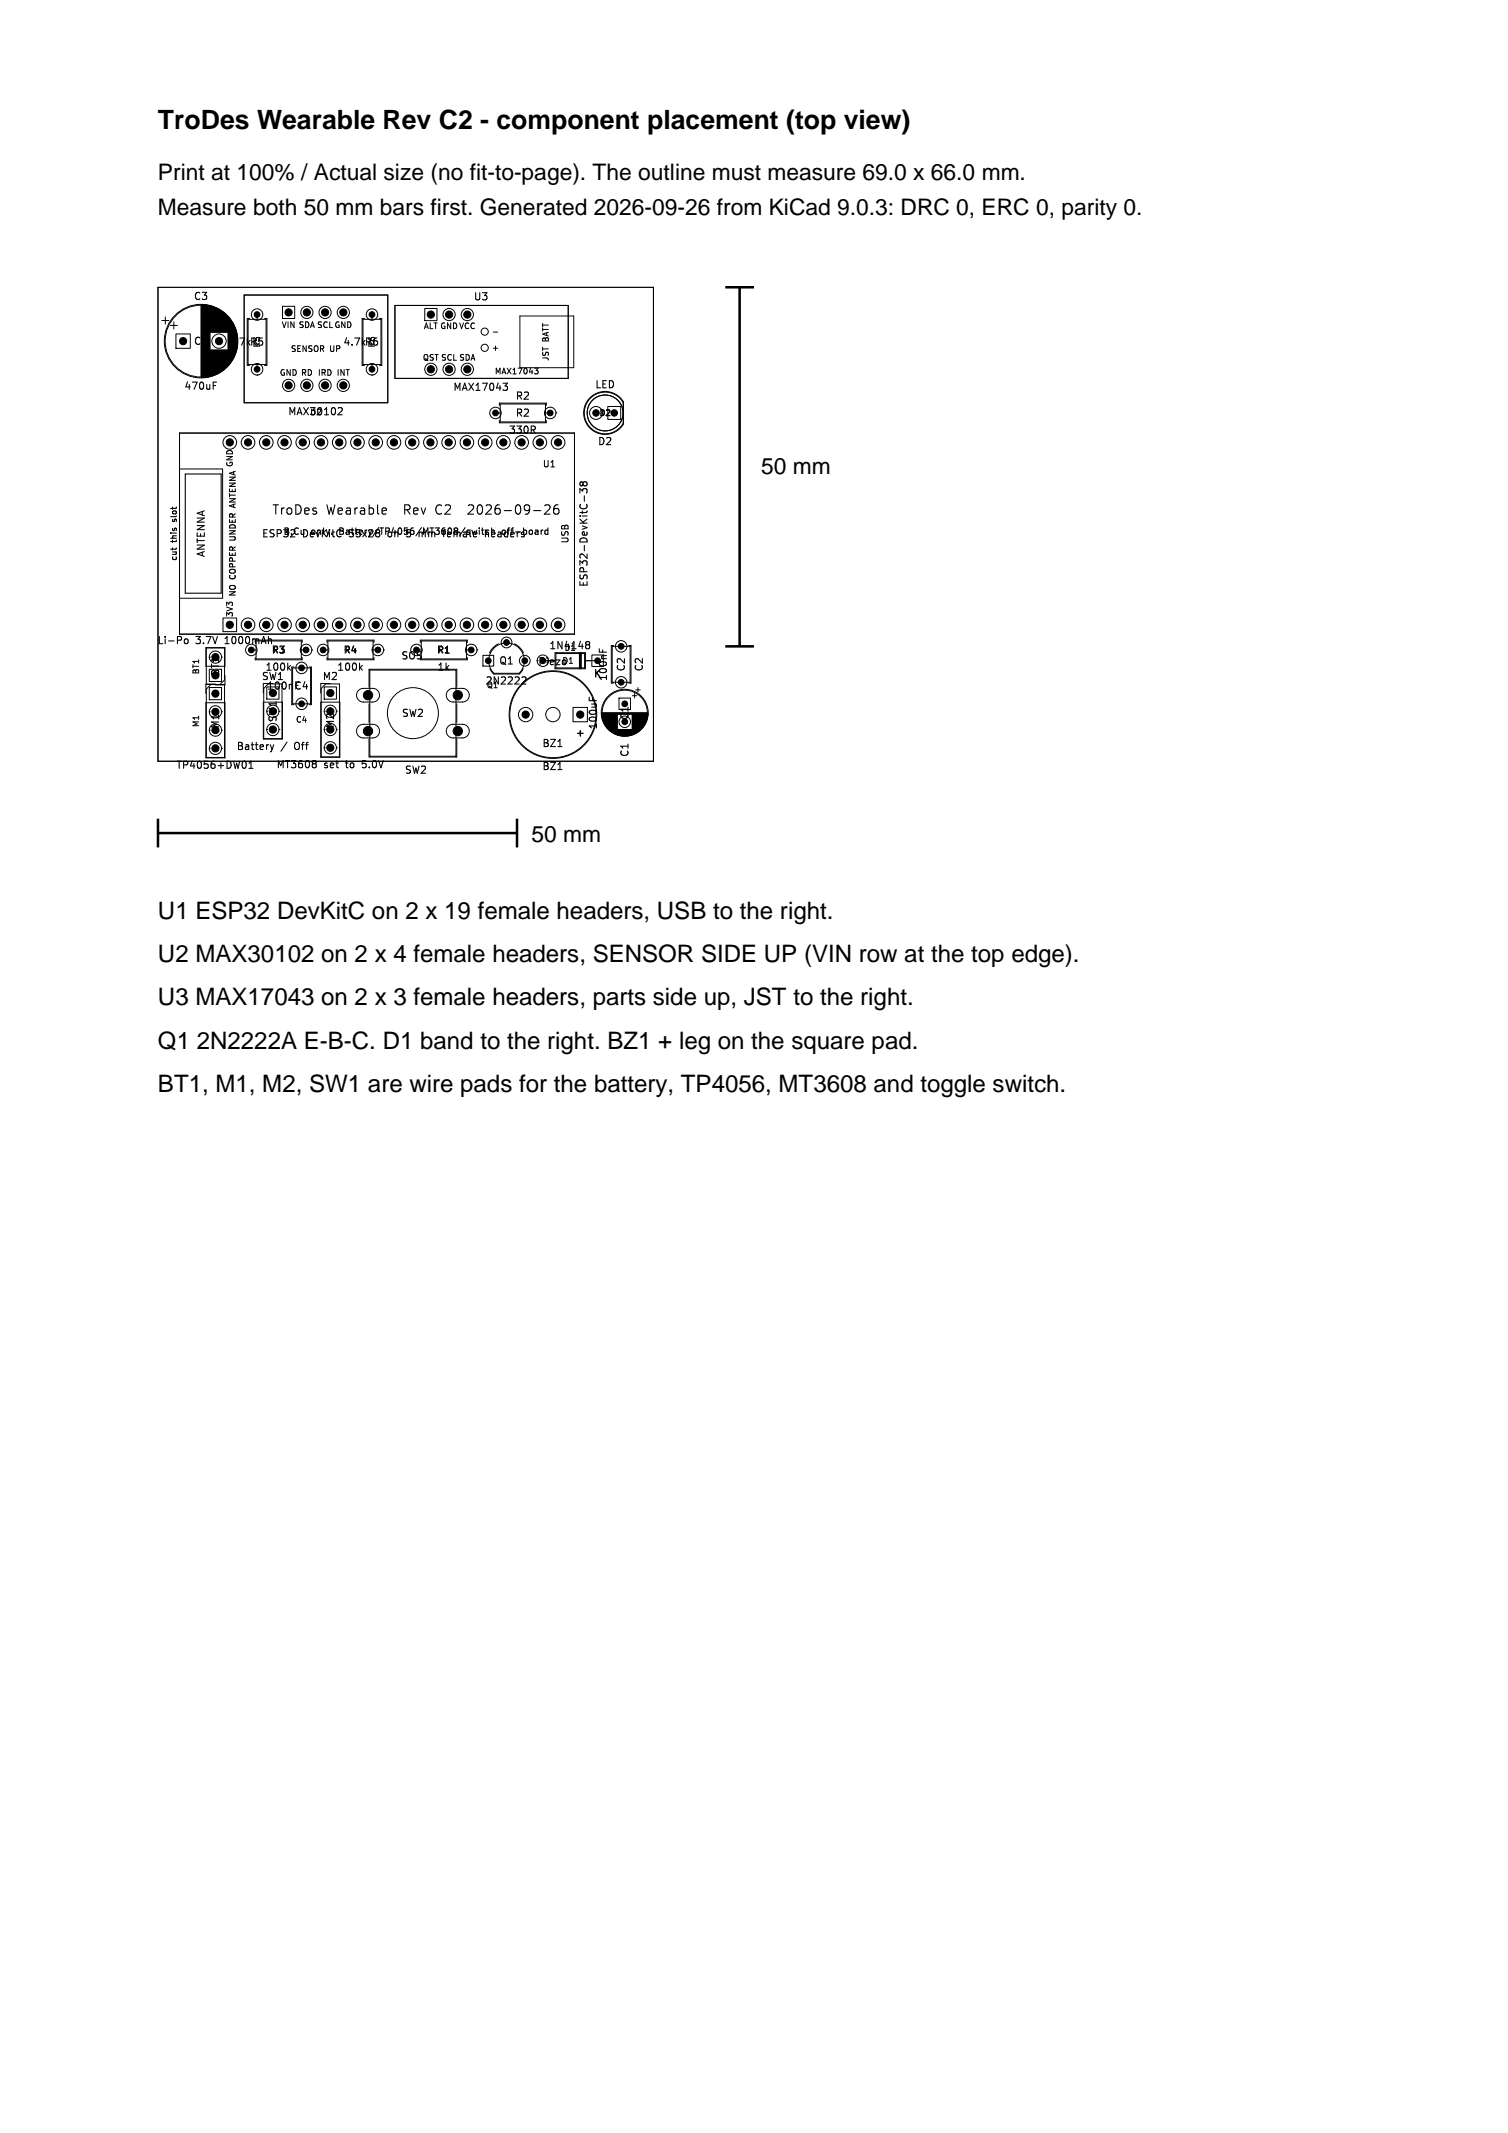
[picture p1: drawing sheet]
<svg xmlns="http://www.w3.org/2000/svg" width="210mm" height="297mm" viewBox="0 0 210 297" stroke-linecap="round" stroke-linejoin="round" font-family="sans-serif">
<g fill="none" stroke="#000" stroke-width=".15">
<path d="M22 40h69v66h-69zM29.7 53.7h.3M29.7 53.2h.5M47.2 56.8h.4l.1 .2-.7 .8h.7M70 53.4h.7l-.4 .3 .3 .1 .1 .4-.2 .2h-.3M74.2 59.8l.3 .5M74.5 59.4v.4M24 76.3v.3M24.6 76.3l-.1 .1M25.8 66h5v16.6h-5zM32.5 70.2v.4M32.8 70.2l-.8 .2 .8 .3"/>
<path d="M53.6 70.7l.2 .1v.2l-.6 .2M53.8 71.5l-.2 .1M65.7 70.3h-.3l-.2 .1M65.9 70.9l-.7 .7h.8M66.7 73.5v.1M66.7 73.5l.1 .1M67.2 73.5v.8M67.6 73.8v1M67.6 74.2l.1-.1h.3v.7M68.1 73.9l-.3-.1-.2 .2 .1 .4h.4M68.5 73.5v1.1l.1 .2M68.6 74.1l-.1 .1"/>
<path d="M68.7 73.8l-.2 .1M68.9 74.3l-.4 .1M75.9 70.4l.1-.1h.4l.1 .1 .1 .3-.1 .2-.7 .7h.8M76.3 73.9l-.3-.1-.1 .2 .1 .4h.3M76.3 73.5v.9M77.7 70.3a.51 .51 0 0 0-.6 .6v.4l.1 .2 .4 .1 .2-.1v-.5l-.1-.1-.4-.1-.2 .2M80.8 68.7v-.7l.3 .4 .1-.3h.5l.1 .1-.1 .5M81.2 67.3l-.2-.2-.2 .2v.2l.1 .2 .3-.2M81.2 67.3l.2-.2h.2l.2 .2v.2l-.2 .2h-.2l-.2-.2M81.2 67.3v.2M81.4 69v.8M25.8 89h.2l.2 .1v.3l-.2 .2h-.2l-.1-.2z"/>
<path d="M40.2 92.9l.3 .4M40.5 92.7l-.4 .3M50.2 92.9l.3 .4M50.5 92.7l-.4 .3M72.7 94.3l.4-.1 .2 .3-.7 .7h.7M81.6 89.7l.1 .1M81.6 89.4l.3-.1 .2 .1v.2l-.2 .2M81.7 89.8h-.1M81.7 89.8h.2M81.9 89.8l.2 .2v.2l-.2 .1h-.3M82.1 97.1v.5M82.5 97.2v.4"/>
<path d="M83.5 90.3v.5M83.9 90.5v.3M34.2 106.1l.1 .3-.1 .5M34.7 107h.5M34.7 106.3l.3-.3v1M37.6 103.7l.3 .7M37.9 104.4l-.3 .3M38.1 103.7l-.2 .7M43.9 105.9l.1 .2-.1 .2 .1 .1v.3l-.1 .2M77.7 107.2h.6M77.7 104h.6"/>
</g>
<g fill="none" stroke="#000" stroke-width=".14">
<path d="M22 40h69v66h-69zM22.5 44.6h1M23 44.1v1M23.7 45.3h1M24.2 44.8v1M24.5 46.5h2v2h-2zM28 42.4v10.2M28.1 42.4v10.2M28.2 42.4v10.2M28.3 42.4v10.2M28.4 42.4v10.2M28.5 42.4v10.2"/>
<path d="M28.6 42.5v10.1M28.6 42.5v10M28.7 42.5v10M28.8 42.5v10M28.9 42.5v10M29 42.5v10M29.1 42.5v10M29.2 42.6v9.8M29.3 42.6v3.7M29.3 48.7v3.7M29.4 42.6v3.7M29.4 48.7v3.7"/>
<path d="M29.5 42.6v3.7M29.5 48.7v3.7M29.5 48.7v3.6M29.6 42.7v3.6M29.6 48.7v3.6M29.7 42.7v3.6M29.7 48.7v3.6M29.8 42.7v3.6M29.8 48.7v3.6M29.8 42.8v3.5M29.8 48.7v3.5M29.9 42.8v3.5"/>
<path d="M29.9 48.7v3.5M30 42.8v3.5M30 48.7v3.5M30.1 42.9v3.4M30.1 48.7v3.4M30.2 42.9v3.4M30.2 48.7v3.4M30.3 43v3.3M30.3 48.7v3.3M30.4 43v3.3M30.4 48.7v3.3M30.5 43.1v3.2"/>
<path d="M30.5 48.7v3.2M30.6 43.1v3.2M30.6 48.7v3.2M30.6 43.2v3.1M30.6 48.7v3.1M30.7 43.2v3.1M30.7 48.7v3.1M30.8 43.2v3.1M30.8 48.7v3.1M30.8 43.3v3M30.8 48.7v3M30.9 43.3v3"/>
<path d="M30.9 48.7v3M31 43.4v2.9M31 48.7v2.9M31.1 43.4v2.9M31.1 48.7v2.8M31.1 43.5v2.8M31.2 43.5v2.8M31.2 48.7v2.8M31.2 43.6v2.7M31.2 48.7v2.7M31.3 43.6v2.7M31.3 48.7v2.7"/>
<path d="M31.4 43.7v2.6M31.4 48.7v2.6M31.5 43.8v2.5M31.5 48.7v2.5M31.6 43.9v2.4M31.6 48.7v2.4M31.7 44v2.3M31.7 48.7v2.3M31.8 44.1v6.8M31.8 44.2v6.6M31.9 44.2v6.6M32 44.3v6.4"/>
<path d="M32 44.4v6.2M32.1 44.4v6.2M32.1 44.5v6M32.2 44.6v5.8M32.2 44.7v5.6M32.3 44.7v5.6M32.3 44.8v5.4M32.4 44.9v5.2M32.4 45v5M32.5 45.1v4.8M32.6 45.2v4.6M32.6 45.3v4.4"/>
<path d="M32.6 45.4v4.2M32.7 45.5v4M32.7 45.6v3.8M32.8 45.7v3.6M32.8 45.8v3.4M32.8 45.9v3.2M32.9 46v3M32.9 46.1v2.8M33 46.3v2.4M33 46.4v2.2M33 46.6v1.8M34 41.1h20v15h-20z"/>
<path d="M34.6 44.5h2.5v6.3h-2.5zM34.8 44.3h-.4v6.6h.4M35.8 50.6a.8 .8 0 0 0-.8 .8 .8 .8 0 0 0 .8 .8M35.8 50.6a.8 .8 0 0 1 .8 .8 .8 .8 0 0 1-.8 .8M35.8 50.6h.1M35.8 52.2h.1M35.8 43.8v.7M35.8 50.8v.6M36.8 44.3h.4v6.6h-.4M39.3 42.6h1.7v1.8h-1.7zM50.6 44.5h2.5v6.3h-2.5zM50.8 44.3h-.4v6.6h.4"/>
<path d="M51.8 50.6h.1M51.8 52.2h.1M51.8 43.8v.7M51.8 50.8v.6M51.8 50.6a.8 .8 0 0 0-.8 .8 .8 .8 0 0 0 .8 .8M51.8 50.6a.8 .8 0 0 1 .8 .8 .8 .8 0 0 1-.8 .8M52.8 44.3h.4v6.6h-.4M55 42.5h24.1v10.2h-24.1zM59.2 42.9h1.7v1.8h-1.7zM68.7 46.2h.6M69 57.5h.7M69.5 56.5v-.4h6.6v.4"/>
<path d="M69.5 58.5v.4h6.6v-.4M69.7 56.3h6.3v2.5h-6.3zM72.4 44h7.5v7.2h-7.5zM74.4 51.3h.5l-.2 .3h.2v.3l-.1 .2h-.2M75.8 57.5h.1M75.8 57.5a.8 .8 0 0 0 .8 .8 .8 .8 0 0 0 .8-.8M75.8 57.5a.8 .8 0 0 1 .8-.8 .8 .8 0 0 1 .8 .8M76 57.5h.6M77.4 57.5h.1M82.1 55.4a2.99 2.99 0 0 1 4.7 .6v3a2.99 2.99 0 0 1-4.4 .9 2.99 2.99 0 0 1-.3-4.5zM82.2 55.5a2.9 2.9 0 0 1 4.6 .5v3a2.9 2.9 0 0 1-4.3 .8 2.9 2.9 0 0 1-.3-4.3zM84.6 56.6h1.8v1.8h-1.8z"/>
<path d="M25 60.3h55v28h-55zM25 65.3h6v18h-6M28.7 90.2h2.6v2.6h-2.6zM28.7 97.8h2.6v7.7h-2.6zM29.1 99.1a.85 .85 0 0 0 .9 .9 .85 .85 0 0 0 .8-.9M29.1 99.1a.85 .85 0 0 1 .9-.8 .85 .85 0 0 1 .8 .8M29.2 95.7h1.7v1.7h-1.7zM29.2 99.1h.1M29.2 93.2h1.7v1.7h-1.7zM29.2 91.5h.1M29.4 95.3l-.7 .6v9.6h2.6v-10.2h-2.6v-5.1h2.6v4.5l-.7 .6M30 95.3h-1.3v1.3"/>
<path d="M30.9 99.1h.1M31.1 86.1h1.9v1.9h-1.9zM31.3 94v1.4h-1.3M35 90.5h.7M35.5 89.1h6.6v.4M35.5 91.5v.4h6.6v-.4M35.7 89.3h6.3v2.5h-6.3zM36.7 97.8h2.6v5.1h-2.6zM36.7 95.2v1.3M37.2 95.7h1.7v1.6h-1.7zM37.2 99h.1M39.3 95.2v7.6h-2.6v-6.9"/>
<path d="M40.8 93h2.5v5h-2.5zM40.9 92.9h-.3v5.2h.3M41.8 90.5h.1M41.8 90.5a.8 .8 0 0 0 .8 .8 .8 .8 0 0 0 .8-.8M41.8 90.5a.8 .8 0 0 1 .8-.8 .8 .8 0 0 1 .8 .8M42 90.5h.6M43.1 92.9h.3v5.2h-.3M43.4 90.5h.1M44.7 95.2v1.3M44.7 97.8h2.6v7.6h-2.6zM44.7 95.9l.7-.7h1.9v10.2h-2.6zM45 90.5h.7"/>
<path d="M45.1 99a.85 .85 0 0 0 .9 .9 .85 .85 0 0 0 .8-.9M45.1 99a.85 .85 0 0 1 .9-.8 .85 .85 0 0 1 .8 .8M45.2 95.7h1.7v1.6h-1.7zM45.2 99h.1M45.5 89.5v-.4h6.6v.4M45.5 91.5v.4h6.6v-.4M45.7 89.3h6.3v2.5h-6.3zM46.9 99h.1M49.9 96.1l.5-.2h1.5a.95 .95 0 0 1 1 .9 .95 .95 0 0 1-1 .9h-1.3a.95 .95 0 0 1-.9-.5 .95 .95 0 0 1 .2-1.1zM51.4 95.7v-2.5h12.2v2.5M51.4 98v2.6M51.5 93.3h12v12h-12z"/>
<path d="M51.8 90.5h.1M51.8 90.5a.8 .8 0 0 0 .8 .8 .8 .8 0 0 0 .8-.8M51.8 90.5a.8 .8 0 0 1 .8-.8 .8 .8 0 0 1 .8 .8M52 90.5h.6M53.4 90.5h.1M58 90.5h.7M58.5 89.5v-.4h6.6v.4M58.7 89.3h6.3v2.5h-6.3zM62.4 96.1l.5-.2h1.5a.95 .95 0 0 1 .9 .9 .95 .95 0 0 1-.9 .9h-1.3a.95 .95 0 0 1-.9-.5 .95 .95 0 0 1 .2-1.1zM63.6 98v2.6M64.8 90.5h.1M64.8 90.5a.8 .8 0 0 0 .8 .8 .8 .8 0 0 0 .8-.8"/>
<path d="M64.8 90.5a.8 .8 0 0 1 .8-.8 .8 .8 0 0 1 .8 .8M65 90.5h.6M65.1 91.5v.4h-6.6M66.4 90.5h.1M67.3 91.2h1.5v1.5h-1.5zM68.2 93.1l.5 .8h3.6l.6-.8M68.8 90.2a2.48 2.48 0 0 1 3.5 0 2.48 2.48 0 0 1 0 3.6h-3.5a2.48 2.48 0 0 1 0-3.6zM69.4 89.6a2.61 2.61 0 0 0-1.2 1.3M71.6 89.6a2.6 2.6 0 0 1 1.3 1.3M74.8 92a.8 .8 0 0 1 .8-.8 .8 .8 0 0 1 .8 .8M77.3 90.9h4.2v2.2h-4.2zM77.4 91h4v2h-4z"/>
<path d="M79.8 98.5h2v2h-2zM80.7 90.9v2.2M80.8 90.9v2.2M80.9 91v2M80.9 90.9v2.2M81.4 92h1.8M82.4 91.2h1.6v1.6h-1.6zM83.8 99.3h6.4M83.8 99.4h6.4M83.8 99.5h6.4M83.8 99.5h2.2M83.8 99.6h2.2"/>
<path d="M83.8 99.7h2.2M83.8 99.8h2.2M83.8 99.9h2.2M83.9 100h2.1M85.2 90h2.5v5h-2.5zM85.4 89.9h-.3v5.2h.3M86.2 97.2h1.6v1.6h-1.6zM87.6 89.9h.3v5.2h-.3M88 99.5h2.2M88 99.6h2.2M88 99.7h2.2M88 99.8h2.2"/>
<path d="M88 99.9h2.2M88 100h2.2M88.1 96.9h.6M88.4 96.6v.6M88.5 96.1h.7M88.8 95.7v.7M29.1 104.2a.85 .85 0 0 0 .9 .8 .85 .85 0 0 0 .8-.8M29.1 104.2a.85 .85 0 0 1 .9-.9 .85 .85 0 0 1 .8 .9M29.2 101.7h.1M29.2 104.2h.1M30.9 104.2h.1M37.2 101.6h.1"/>
<path d="M37.2 101.6a.85 .85 0 0 0 .8 .8 .85 .85 0 0 0 .9-.8M37.2 101.6a.85 .85 0 0 1 .8-.9 .85 .85 0 0 1 .9 .9M38.9 101.6h.1M45.1 104.1a.85 .85 0 0 0 .9 .9 .85 .85 0 0 0 .8-.9M45.1 104.1a.85 .85 0 0 1 .9-.8 .85 .85 0 0 1 .8 .8M45.2 101.6h.1M45.2 104.1h.1M46.9 104.1h.1M49.9 101.1l.5-.2h1.5a.95 .95 0 0 1 1 .9 .95 .95 0 0 1-1 .9h-1.3a.95 .95 0 0 1-.9-.5 .95 .95 0 0 1 .2-1.1zM51.4 102.9v2.5h12.2v-2.5M62.4 101.1l.5-.2h1.5a.95 .95 0 0 1 .9 .9 .95 .95 0 0 1-.9 .9h-1.3a.95 .95 0 0 1-.9-.5 .95 .95 0 0 1 .2-1.1zM83.9 100.1h2.1"/>
<path d="M83.9 100.2h2.1M83.9 100.3h2.1M84 100.3h2M84 100.4h2M84 100.5h2M84 100.6h2M84.1 100.6h1.9M84.1 100.7h1.9M84.1 100.8h1.9M84.2 100.8h1.8M84.2 100.9h1.8M84.3 101h1.7"/>
<path d="M84.3 101.1h1.7M84.4 101.1h1.6M84.4 101.2h1.6M84.5 101.3h1.5M84.6 101.4h1.4M84.6 101.5h1.4M84.7 101.5h1.3M84.7 101.6h4.6M84.8 101.6h4.4M84.8 101.7h4.4M84.9 101.7h4.2M85 101.8h4"/>
<path d="M85.1 101.9h3.8M85.2 101.9h3.6M85.2 102h3.6M85.3 102h3.4M85.4 102.1h3.3M85.4 102.1h3.2M85.5 102.1h3M85.6 102.2h2.8M85.6 102.2h2.7M85.7 102.3h2.6M85.8 102.3h2.4M85.9 102.3h2.2"/>
<path d="M86.1 102.4h1.8M86.2 102.4h1.6M86.4 102.5h1.2M86.6 102.5h.8M88 100h2.1M88 100.1h2.1M88 100.2h2.1M88 100.3h2.1M88 100.3h2M88 100.4h2M88 100.5h2M88 100.6h2"/>
<path d="M88 100.6h1.9M88 100.7h1.9M88 100.8h1.9M88 100.8h1.8M88 100.9h1.8M88 101h1.7M88 101.1h1.7M88 101.1h1.6M88 101.2h1.6M88 101.3h1.5M88 101.4h1.4M88 101.5h1.4"/>
<path d="M88 101.5h1.3"/>
<circle cx="28" cy="47.5" r="5"/>
<circle cx="28" cy="47.5" r="5.1"/>
<circle cx="30.5" cy="47.5" r="1"/>
<circle cx="35.8" cy="43.8" r=".8"/>
<circle cx="40.2" cy="53.7" r=".85"/>
<circle cx="42.7" cy="53.7" r=".85"/>
<circle cx="42.7" cy="43.5" r=".85"/>
<circle cx="45.3" cy="43.5" r=".85"/>
<circle cx="45.3" cy="53.7" r=".85"/>
<circle cx="47.8" cy="53.7" r=".85"/>
<circle cx="47.8" cy="43.5" r=".85"/>
<circle cx="51.8" cy="43.8" r=".8"/>
<circle cx="60" cy="51.4" r=".85"/>
<circle cx="62.5" cy="51.4" r=".85"/>
<circle cx="62.5" cy="43.8" r=".85"/>
<circle cx="65.1" cy="51.4" r=".85"/>
<circle cx="65.1" cy="43.8" r=".85"/>
<circle cx="67.5" cy="46.2" r=".5"/>
<circle cx="67.5" cy="48.4" r=".5"/>
<circle cx="69" cy="57.5" r=".8"/>
<circle cx="83" cy="57.5" r=".9"/>
<circle cx="84.3" cy="57.5" r="2.5"/>
<circle cx="32" cy="61.6" r=".95"/>
<circle cx="34.5" cy="61.6" r=".95"/>
<circle cx="37.1" cy="61.6" r=".95"/>
<circle cx="39.6" cy="61.6" r=".95"/>
<circle cx="42.2" cy="61.6" r=".95"/>
<circle cx="44.7" cy="61.6" r=".95"/>
<circle cx="47.2" cy="61.6" r=".95"/>
<circle cx="49.8" cy="61.6" r=".95"/>
<circle cx="52.3" cy="61.6" r=".95"/>
<circle cx="54.9" cy="61.6" r=".95"/>
<circle cx="57.4" cy="61.6" r=".95"/>
<circle cx="59.9" cy="61.6" r=".95"/>
<circle cx="62.5" cy="61.6" r=".95"/>
<circle cx="65" cy="61.6" r=".95"/>
<circle cx="67.6" cy="61.6" r=".95"/>
<circle cx="70.1" cy="61.6" r=".95"/>
<circle cx="72.6" cy="61.6" r=".95"/>
<circle cx="75.2" cy="61.6" r=".95"/>
<circle cx="77.7" cy="61.6" r=".95"/>
<circle cx="30" cy="91.5" r=".85"/>
<circle cx="34.5" cy="87" r=".95"/>
<circle cx="35" cy="90.5" r=".8"/>
<circle cx="37.1" cy="87" r=".95"/>
<circle cx="38" cy="99" r=".85"/>
<circle cx="39.6" cy="87" r=".95"/>
<circle cx="42" cy="93" r=".8"/>
<circle cx="42" cy="98" r=".8"/>
<circle cx="42.2" cy="87" r=".95"/>
<circle cx="44.7" cy="87" r=".95"/>
<circle cx="45" cy="90.5" r=".8"/>
<circle cx="47.2" cy="87" r=".95"/>
<circle cx="49.8" cy="87" r=".95"/>
<circle cx="52.3" cy="87" r=".95"/>
<circle cx="54.9" cy="87" r=".95"/>
<circle cx="57.4" cy="87" r=".95"/>
<circle cx="57.5" cy="99.3" r="3.6"/>
<circle cx="58" cy="90.5" r=".8"/>
<circle cx="59.9" cy="87" r=".95"/>
<circle cx="62.5" cy="87" r=".95"/>
<circle cx="65" cy="87" r=".95"/>
<circle cx="67.6" cy="87" r=".95"/>
<circle cx="70.1" cy="87" r=".95"/>
<circle cx="70.5" cy="89.5" r=".75"/>
<circle cx="72.6" cy="87" r=".95"/>
<circle cx="73.1" cy="92" r=".75"/>
<circle cx="73.2" cy="99.5" r="1"/>
<circle cx="75.2" cy="87" r=".95"/>
<circle cx="77" cy="99.5" r="6"/>
<circle cx="77" cy="99.5" r="6.1"/>
<circle cx="77" cy="99.5" r="1"/>
<circle cx="77.7" cy="87" r=".95"/>
<circle cx="86.5" cy="95" r=".8"/>
<circle cx="86.5" cy="90" r=".8"/>
<circle cx="87" cy="99.2" r="3.3"/>
<circle cx="87" cy="99.2" r="3.1"/>
<circle cx="30" cy="101.7" r=".85"/>
<circle cx="46" cy="101.6" r=".85"/>
<circle cx="87" cy="100.5" r=".8"/>
</g>
<g fill="#000" stroke="#000" stroke-width=".14">
<circle cx="25.5" cy="47.5" r=".5"/>
<circle cx="30.5" cy="47.5" r=".5"/>
<circle cx="35.8" cy="43.8" r=".4"/>
<circle cx="35.8" cy="51.4" r=".4"/>
<circle cx="40.2" cy="43.5" r=".5"/>
<circle cx="40.2" cy="53.7" r=".5"/>
<circle cx="42.7" cy="43.5" r=".5"/>
<circle cx="42.7" cy="53.7" r=".5"/>
<circle cx="45.3" cy="43.5" r=".5"/>
<circle cx="45.3" cy="53.7" r=".5"/>
<circle cx="47.8" cy="43.5" r=".5"/>
<circle cx="47.8" cy="53.7" r=".5"/>
<circle cx="51.8" cy="43.8" r=".4"/>
<circle cx="51.8" cy="51.4" r=".4"/>
<circle cx="60" cy="43.8" r=".5"/>
<circle cx="60" cy="51.4" r=".5"/>
<circle cx="62.5" cy="43.8" r=".5"/>
<circle cx="62.5" cy="51.4" r=".5"/>
<circle cx="65.1" cy="43.8" r=".5"/>
<circle cx="65.1" cy="51.4" r=".5"/>
<circle cx="69" cy="57.5" r=".4"/>
<circle cx="76.6" cy="57.5" r=".4"/>
<circle cx="83" cy="57.5" r=".45"/>
<circle cx="85.5" cy="57.5" r=".45"/>
<circle cx="32" cy="61.6" r=".5"/>
<circle cx="34.5" cy="61.6" r=".5"/>
<circle cx="37.1" cy="61.6" r=".5"/>
<circle cx="39.6" cy="61.6" r=".5"/>
<circle cx="42.2" cy="61.6" r=".5"/>
<circle cx="44.7" cy="61.6" r=".5"/>
<circle cx="47.2" cy="61.6" r=".5"/>
<circle cx="49.8" cy="61.6" r=".5"/>
<circle cx="52.3" cy="61.6" r=".5"/>
<circle cx="54.9" cy="61.6" r=".5"/>
<circle cx="57.4" cy="61.6" r=".5"/>
<circle cx="59.9" cy="61.6" r=".5"/>
<circle cx="62.5" cy="61.6" r=".5"/>
<circle cx="65" cy="61.6" r=".5"/>
<circle cx="67.6" cy="61.6" r=".5"/>
<circle cx="70.1" cy="61.6" r=".5"/>
<circle cx="72.6" cy="61.6" r=".5"/>
<circle cx="75.2" cy="61.6" r=".5"/>
<circle cx="77.7" cy="61.6" r=".5"/>
<circle cx="30" cy="91.5" r=".5"/>
<circle cx="30" cy="99.1" r=".5"/>
<circle cx="30" cy="96.6" r=".5"/>
<circle cx="32" cy="87" r=".5"/>
<circle cx="34.5" cy="87" r=".5"/>
<circle cx="35" cy="90.5" r=".4"/>
<circle cx="37.1" cy="87" r=".5"/>
<circle cx="38" cy="96.5" r=".5"/>
<circle cx="39.6" cy="87" r=".5"/>
<circle cx="42" cy="98" r=".4"/>
<circle cx="42" cy="93" r=".4"/>
<circle cx="42.2" cy="87" r=".5"/>
<circle cx="42.6" cy="90.5" r=".4"/>
<circle cx="44.7" cy="87" r=".5"/>
<circle cx="45" cy="90.5" r=".4"/>
<circle cx="46" cy="96.5" r=".5"/>
<circle cx="46" cy="99" r=".5"/>
<circle cx="47.2" cy="87" r=".5"/>
<circle cx="49.8" cy="87" r=".5"/>
<circle cx="51.2" cy="96.8" r=".65"/>
<circle cx="52.3" cy="87" r=".5"/>
<circle cx="52.6" cy="90.5" r=".4"/>
<circle cx="54.9" cy="87" r=".5"/>
<circle cx="57.4" cy="87" r=".5"/>
<circle cx="58" cy="90.5" r=".4"/>
<circle cx="59.9" cy="87" r=".5"/>
<circle cx="62.5" cy="87" r=".5"/>
<circle cx="63.7" cy="96.8" r=".65"/>
<circle cx="65" cy="87" r=".5"/>
<circle cx="65.6" cy="90.5" r=".4"/>
<circle cx="67.6" cy="87" r=".5"/>
<circle cx="68" cy="92" r=".4"/>
<circle cx="70.1" cy="87" r=".5"/>
<circle cx="70.5" cy="89.5" r=".4"/>
<circle cx="72.6" cy="87" r=".5"/>
<circle cx="73.1" cy="92" r=".4"/>
<circle cx="73.2" cy="99.5" r=".5"/>
<circle cx="75.2" cy="87" r=".5"/>
<circle cx="77.7" cy="87" r=".5"/>
<circle cx="80.8" cy="99.5" r=".5"/>
<circle cx="83.2" cy="92" r=".4"/>
<circle cx="86.5" cy="90" r=".4"/>
<circle cx="86.5" cy="95" r=".4"/>
<circle cx="87" cy="98" r=".4"/>
<circle cx="30" cy="104.2" r=".5"/>
<circle cx="30" cy="101.7" r=".5"/>
<circle cx="38" cy="101.6" r=".5"/>
<circle cx="46" cy="101.6" r=".5"/>
<circle cx="46" cy="104.1" r=".5"/>
<circle cx="51.2" cy="101.8" r=".65"/>
<circle cx="63.7" cy="101.8" r=".65"/>
<circle cx="87" cy="100.5" r=".4"/>
</g>
<path d="M101 40h4M103 40v50M101 90h4M22 116h50M22 114v4M72 114v4" fill="none" stroke="#000" stroke-width=".35"/>
<text font-size="3.7" x="22" y="18">TroDes Wearable Rev C2 - component placement (top view)</text>
<g font-size="3.4">
<text x="22" y="128">U1 ESP32 DevKitC on 2 x 19 female headers, USB to the right.</text>
<text x="22" y="134">U2 MAX30102 on 2 x 4 female headers, SENSOR SIDE UP (VIN row at the top edge).</text>
<text x="22" y="140">U3 MAX17043 on 2 x 3 female headers, parts side up, JST to the right.</text>
<text x="22" y="146">Q1 2N2222A E-B-C. D1 band to the right. BZ1 + leg on the square pad.</text>
<text x="22" y="152">BT1, M1, M2, SW1 are wire pads for the battery, TP4056, MT3608 and toggle switch.</text>
</g>
<g font-size="3.2">
<text x="22" y="25">Print at 100% / Actual size (no fit-to-page). The outline must measure 69.0 x 66.0 mm.</text>
<text x="22" y="30">Measure both 50 mm bars first. Generated 2026-09-26 from KiCad 9.0.3: DRC 0, ERC 0, parity 0.</text>
<text x="106" y="66">50 mm</text>
<text x="74" y="117.2">50 mm</text>
</g>
<g font-size="1.8">
<text x="37.8" y="71.9">TroDes</text>
<text x="45.4" y="71.9">Wearable</text>
<text x="56.5" y="71.9">Rev</text>
<text x="61.1" y="71.9">C2</text>
<text x="66" y="71.9">2026-09-26</text>
</g>
<g font-size="1.4">
<text x="26.9" y="42">C3</text>
<text x="65.9" y="42">U3</text>
<text x="26.9" y="48.2">C3</text>
<text x="31.7" y="48.3">4.7k</text>
<text x="34.7" y="48.3">R5</text>
<text x="47.7" y="48.3">4.7k</text>
<text x="50.7" y="48.3">R6</text>
<text x="25.6" y="54.5">470uF</text>
<text x="40" y="58">MAX30102</text>
<text x="63" y="54.6">MAX17043</text>
<text x="71.7" y="55.9">R2</text>
<text x="71.7" y="58.2">R2</text>
<text x="82.8" y="54.3">LED</text>
<text x="70.8" y="60.6">330R</text>
<text x="83.2" y="62.2">D2</text>
<text x="28.7" y="77.7" transform="rotate(-90 28.7 77.7)">ANTENNA</text>
<text x="36.4" y="75">ESP32</text>
<text x="42.2" y="75">DevKitC</text>
<text x="48.8" y="75">55x28</text>
<text x="54.5" y="75">on</text>
<text x="57.3" y="75">5</text>
<text x="59.2" y="75">mm</text>
<text x="62.9" y="75">female</text>
<text x="69" y="75">headers</text>
<text x="82" y="81.8" transform="rotate(-90 82 81.8)">ESP32-DevKitC-38</text>
<text x="21.8" y="89.9">Li-Po</text>
<text x="27.3" y="89.9">3.7V</text>
<text x="31.5" y="89.9">1000mAh</text>
<text x="30.7" y="94.3" transform="rotate(-90 30.7 94.3)">BT1</text>
<text x="36.4" y="94.9">SW1</text>
<text x="36.9" y="93.6">100k</text>
<text x="37.7" y="91.2">R3</text>
<text x="44.8" y="94.9">M2</text>
<text x="46.9" y="93.6">100k</text>
<text x="47.7" y="91.2">R4</text>
<text x="55.8" y="92">SOS</text>
<text x="60.7" y="91.2">R1</text>
<text x="60.8" y="93.6">1k</text>
<text x="67.5" y="95.5">2N2222</text>
<text x="69.4" y="92.7">Q1</text>
<text x="74.9" y="92.8">Piezo</text>
<text x="76.4" y="90.6">1N4148</text>
<text x="82.6" y="94.5">K</text>
<text x="84.7" y="94.9" transform="rotate(-90 84.7 94.9)">100nF</text>
<text x="87.2" y="93.6" transform="rotate(-90 87.2 93.6)">C2</text>
<text x="89.7" y="93.6" transform="rotate(-90 89.7 93.6)">C2</text>
<text x="30.7" y="101.6" transform="rotate(-90 30.7 101.6)">M1</text>
<text x="37.1" y="96.2">100nF</text>
<text x="38.7" y="100.7" transform="rotate(-90 38.7 100.7)">SW1</text>
<text x="40.9" y="96.2">C4</text>
<text x="46.7" y="101.5" transform="rotate(-90 46.7 101.5)">M2</text>
<text x="55.9" y="100">SW2</text>
<text x="83.3" y="101.7" transform="rotate(-90 83.3 101.7)">100uF</text>
<text x="87.7" y="100.4" transform="rotate(-90 87.7 100.4)">C1</text>
<text x="24.4" y="107.3">TP4056+DW01</text>
<text x="32.9" y="104.6">Battery</text>
<text x="38.4" y="107.2">MT3608</text>
<text x="39.1" y="104.6">/</text>
<text x="41.2" y="104.6">Off</text>
<text x="45.1" y="107.2">set</text>
<text x="48.4" y="107.2">to</text>
<text x="50.9" y="107.2">5.0V</text>
<text x="56.3" y="107.9">SW2</text>
<text x="75.4" y="107.4">BZ1</text>
<text x="75.4" y="104.2">BZ1</text>
<text x="80.1" y="102.8">+</text>
<text x="87.7" y="105.5" transform="rotate(-90 87.7 105.5)">C1</text>
</g>
<g font-size="1.3">
<text x="75.5" y="65.2">U1</text>
<text x="39.4" y="74.7">B.Cu</text>
<text x="43.3" y="74.7">only.</text>
<text x="47.5" y="74.7">Battery/TP4056/MT3608/switch</text>
<text x="70.4" y="74.7">off-board</text>
<text x="79.4" y="75.8" transform="rotate(-90 79.4 75.8)">USB</text>
</g>
<g font-size="1.1">
<text x="39.1" y="45.8">VIN SDA SCL GND</text>
<text x="58.9" y="46">ALT GNDVCC</text>
<text x="76.6" y="47.6" transform="rotate(-90 76.6 47.6)">BATT</text>
<text x="36.4" y="48.5" transform="rotate(-90 36.4 48.5)">R5</text>
<text x="38.9" y="52.5">GND RD IRD INT</text>
<text x="40.4" y="49.2">SENSOR</text>
<text x="45.9" y="49.2">UP</text>
<text x="52.4" y="48.5" transform="rotate(-90 52.4 48.5)">R6</text>
<text x="58.8" y="50.4">QST SCL SDA</text>
<text x="68.4" y="49">+</text>
<text x="68.8" y="52.3">MAX17043</text>
<text x="76.6" y="50.4" transform="rotate(-90 76.6 50.4)">JST</text>
<text x="43.1" y="58">U2</text>
<text x="83.3" y="58.2">D2</text>
<text x="32.6" y="65.1" transform="rotate(-90 32.6 65.1)">GND</text>
<text x="33" y="70.1" transform="rotate(-90 33 70.1)">ANTENNA</text>
<text x="24.8" y="75.5" transform="rotate(-90 24.8 75.5)">this</text>
<text x="24.8" y="72.3" transform="rotate(-90 24.8 72.3)">slot</text>
<text x="33" y="75" transform="rotate(-90 33 75)">UNDER</text>
<text x="24.8" y="78.2" transform="rotate(-90 24.8 78.2)">cut</text>
<text x="33" y="83.2" transform="rotate(-90 33 83.2)">NO</text>
<text x="33" y="80.6" transform="rotate(-90 33 80.6)">COPPER</text>
<text x="32.6" y="86" transform="rotate(-90 32.6 86)">3V3</text>
<text x="27.9" y="94" transform="rotate(-90 27.9 94)">BT1</text>
<text x="67.7" y="96">Q1</text>
<text x="78.2" y="92.6">D1</text>
<text x="78.5" y="90.8">D1</text>
<text x="27.9" y="101.3" transform="rotate(-90 27.9 101.3)">M1</text>
<text x="41.1" y="100.8">C4</text>
</g>
</svg>
